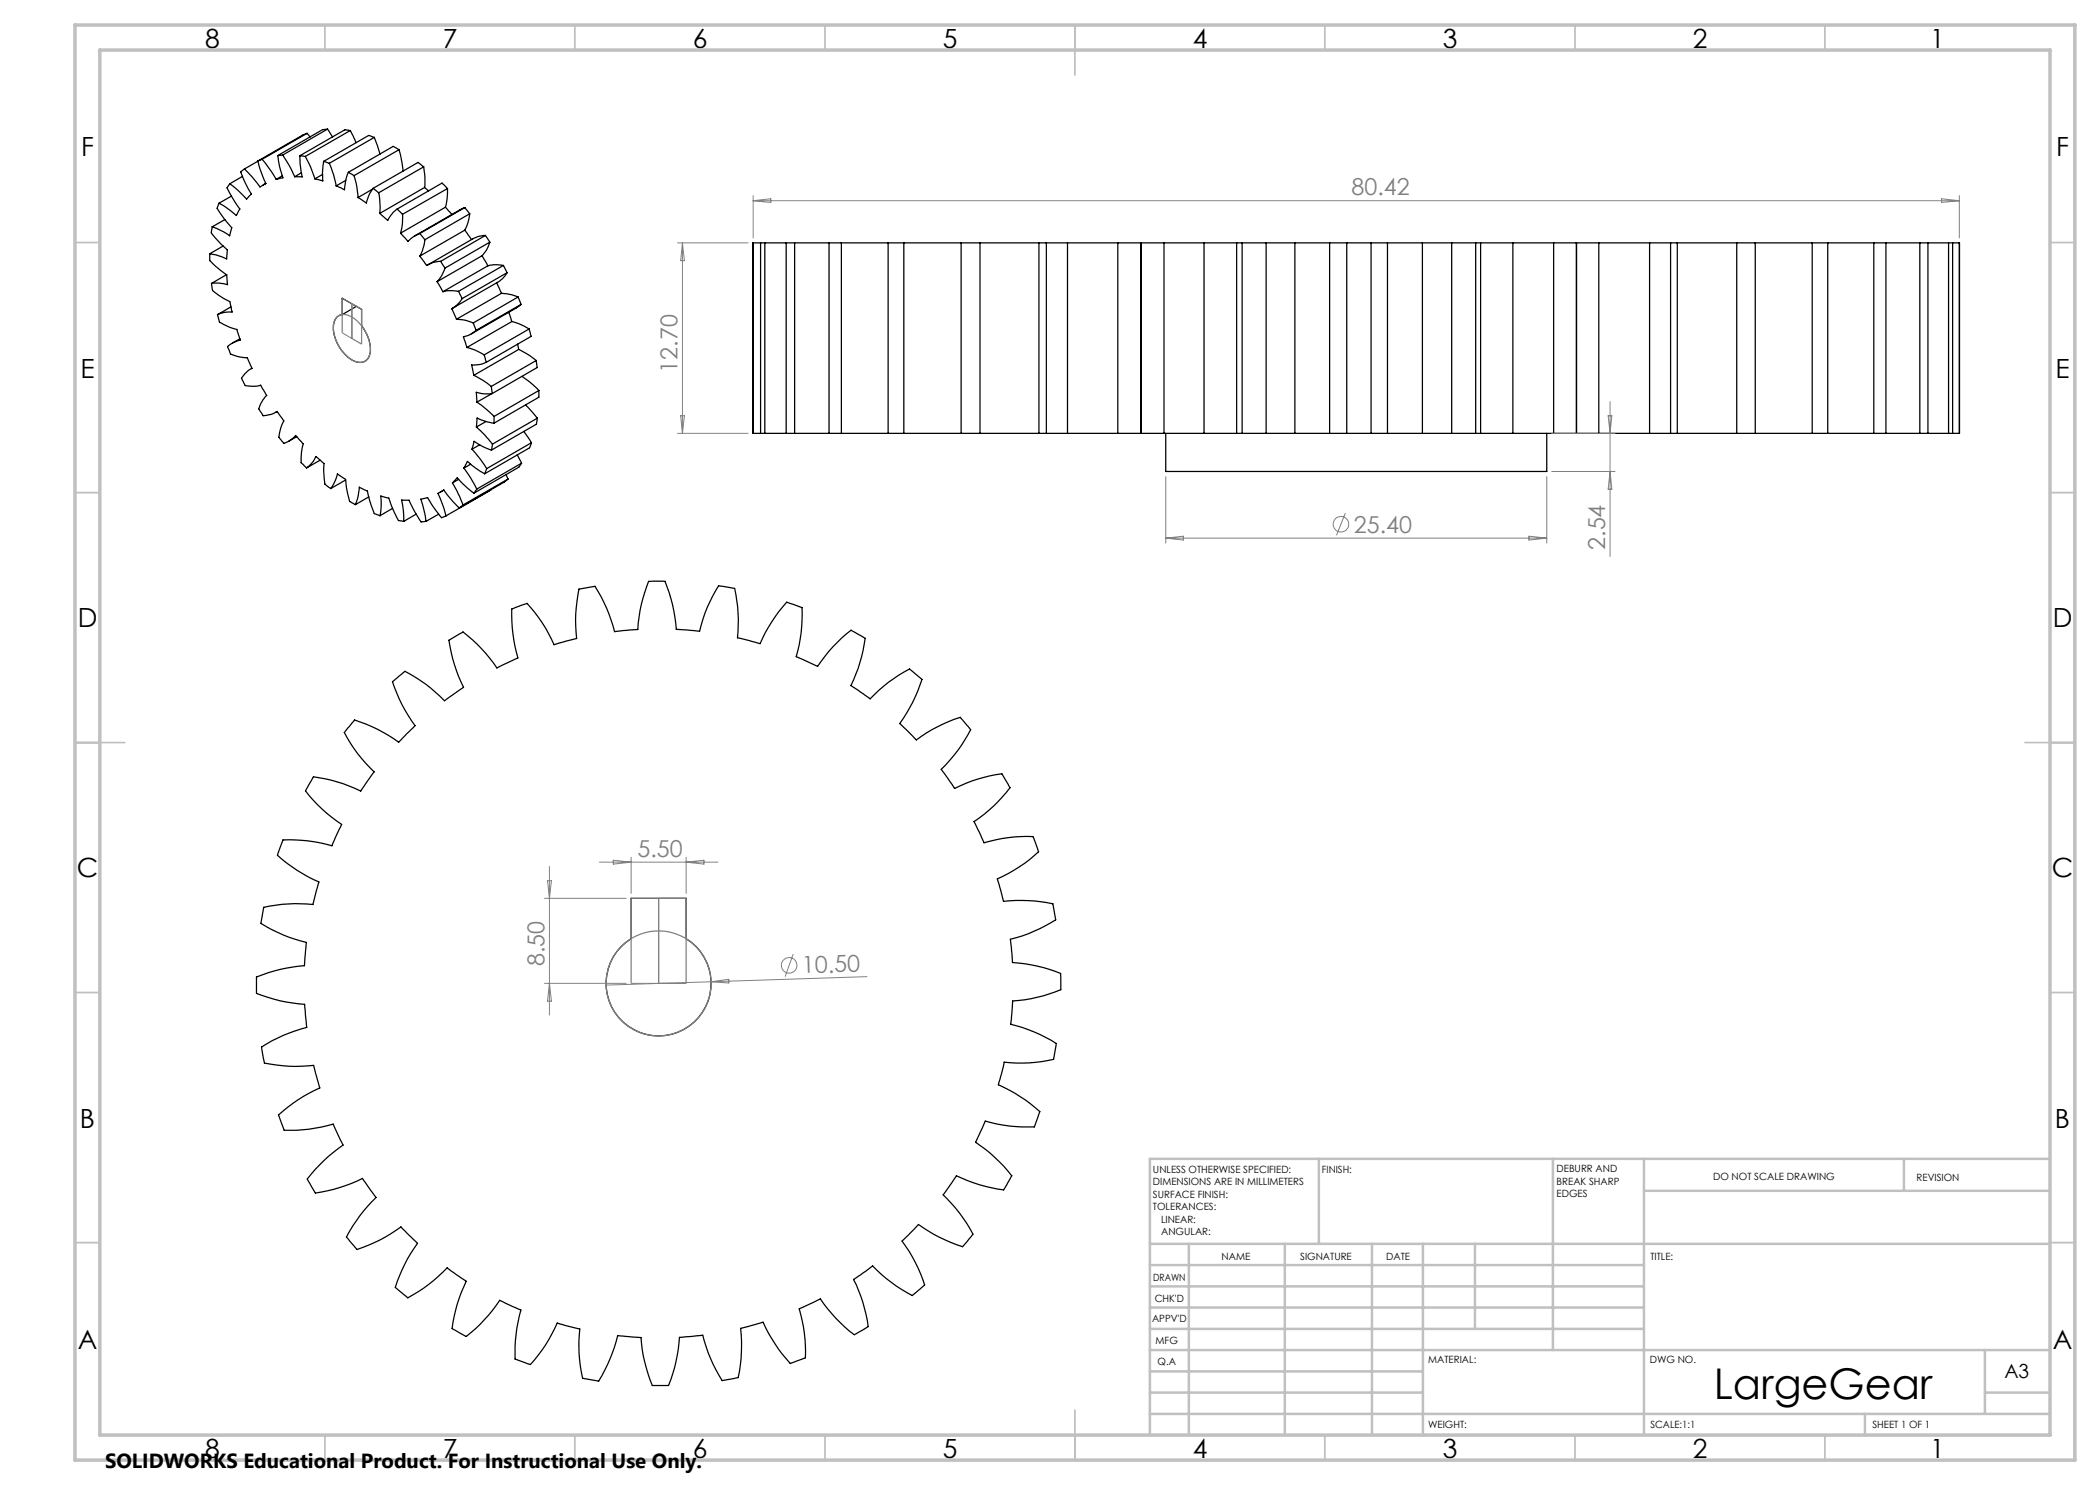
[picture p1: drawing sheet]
<svg xmlns="http://www.w3.org/2000/svg" width="420mm" height="297mm" viewBox="0 0 420 297" stroke-linecap="round" stroke-linejoin="round" font-family="sans-serif">
<g fill="none" stroke="#000" stroke-width=".25">
<path d="M46 36.8l-.6 .8 1.5 2.7 1.1 1.5-.7 1.3-2.2-1.7-1.3-.8M46.3 39.2l-2.5 1.4M48.5 35.3l-2.5 1.5M48.9 33.8l-.7 .5a15.3 15.3 0 0 0 2.1 4.5l-1 1-2-2-1.3-1M48.9 33.8l1.6 1.7 1.5 1.9 1.2-.7M52.4 31.9l-.8 .3 .4 1.7 1.2 2.8M52.4 31.9l1.9 2.4 .9 1.6M53.2 36.7l-.6 .3M55.6 31.1l.3 2.2 .7 2.3-1.4 .3M56.4 35.2l-1.2 .7M56.6 31l-1 .1M56.6 31l1.3 2.1 1 2.2"/>
<path d="M60 31.1v1.6l.4 2.7-1.5-.1M60 31.1l1.1 .2M60.3 34.6l-1.4 .7M61.1 31.3l1.1 2.2 .8 2.3M61.4 26.7l.6 .7M61.4 26.7l-.9 .3-11.6 6.8M61.4 26.7l-9 5.2M64.5 34.9l-1.5 .9M64.7 32.3l-.2 2.3 .1 1.6-1.6-.4M64.7 32.3l1.2 .4M65.5 25.8l1 1.6M65.5 25.8l-1 .1-8.9 5.2"/>
<path d="M65.5 25.8l-8.9 5.2M65.9 32.7a18.4 18.4 0 0 1 1.3 4.5M69.1 36.1l-1.9 1.1M69.7 34.5a9.8 9.8 0 0 0-.8 3.5l-1.7-.8M69.7 34.5l1.1 .6M70.1 26.1l1.1 2.4M70.1 26.1l-1.1-.1-9 5.1M70.1 26.1l-9 5.2M70.8 35.1l.6 2.3 .2 2.1M74.5 37.8l-2.9 1.7M74.6 37.7a7.3 7.3 0 0 0-1.3 2.9l-1.7-1.1M74.6 37.7l1.1 .9"/>
<path d="M74.9 27.5l1.1 3.3M74.9 27.5l-1.2-.4-9 5.2M74.9 27.5l-9 5.2M75.7 38.6l.3 2.6v1.5M79.8 29.9l.4 1.7 .4 2.6M79.8 29.9l-1.2-.6-8.9 5.2M79.8 29.9l-9 5.2M84.7 33.4a13.8 13.8 0 0 1 .2 4.1M84.7 33.4l-1.1-.9-9 5.2M84.7 33.4l-9 5.2M84.9 37.5l.8 .7M84.9 37.5l-8.9 5.2"/>
<path d="M89.5 37.7l-1.1-1.1-9 5.2M89.5 37.7a11.7 11.7 0 0 1-.4 3.7M89.5 37.7l-9 5.2M41.9 50.8v.3a1.73 1.73 0 0 0 .9 1.8l2.1 1.8a1.1 1.1 0 0 1 .5 1.2l.1 1a6.9 6.9 0 0 0-3.2-.2M42.3 56.7v.3a1.83 1.83 0 0 0 1.1 1.8l2.1 1.3a1.16 1.16 0 0 1 .7 1.2l.2 1.1a5.5 5.5 0 0 0-2.9 .5M42.4 45.4v.2a1.56 1.56 0 0 0 .6 1.9l2 2.1a.92 .92 0 0 1 .4 1.1l-.1 1.1-2.1-.8-1.3-.2M43.8 40.6l-.4 1.1 1.4 2 1.6 1.8-.5 1.7-1.3-.9-2.2-.9M44.6 49.2l-2.7 1.6M45 43.9l-2.6 1.5M45.3 54.9l-3 1.8M68.4 59.7l3.9 2.2v3.3a7 7 0 0 1 1.6 6 2.2 2.2 0 0 1-3.5 .8 7.8 7.8 0 0 1-3.6-7.6l.2-.3a1.78 1.78 0 0 1 1.4-1.2zM79.4 41.8a6.2 6.2 0 0 0-1.9 2.3l-1.5-1.4"/>
<path d="M79.4 41.8l1.1 1.1M80.1 46.6l1.5 1.7a5.7 5.7 0 0 1 2.4-1.6M80.5 42.9a10.6 10.6 0 0 1-.4 3.7M84 46.7l1 1.2M84 51.2l1.3 1.9a5.1 5.1 0 0 1 2.8-.8M85 47.9a9.6 9.6 0 0 1-1 3.3M87.4 56.3l1.2 2M88.1 52.3l.9 1.3M89 53.6a6.7 6.7 0 0 1-1.6 2.7M89.1 41.4l1.3 1.5M89.1 41.4l-9 5.2M91.7 58.3a6.9 6.9 0 0 0-3.1 0"/>
<path d="M91.7 58.3l.7 1.4M92.4 59.7a5.8 5.8 0 0 1-2.1 2.1l1 2M93 41.5l.9 1.3M93 41.5l-10 5.7M93 46l1.3 1.9M93 41.5l-9 5.2M93 46l-9 5.2M93.9 42.8a8.7 8.7 0 0 1-.9 3.2M93.9 42.8l-8.9 5.1M96.4 51.1l1.2 2.1M96.4 51.1l-9 5.2M97.1 47.1l.9 1.3"/>
<path d="M97.1 47.1a4.8 4.8 0 0 0-2.6 .7l-9 5.2M97.1 47.1l-9 5.2M97.6 53.2l-9 5.1M98 48.4a6.2 6.2 0 0 1-1.6 2.7M98 48.4l-9 5.2M99.3 56.6l1 2.1M100.3 58.7l2 .2 1.3 .5M100.3 58.7l-9 5.1M100.7 53.1l.7 1.4M100.7 53.1a6.9 6.9 0 0 0-3.1 .1M100.7 53.1l-9 5.2M101.4 54.5a4.8 4.8 0 0 1-1.9 2l-9 5.2"/>
<path d="M101.4 54.5l-9 5.2M103.6 59.4l.6 1.5M103.6 59.4l-8.9 5.2M150.6 48.6v38.1M152.1 48.6h.9M152.1 48.6h-1.5v38.1h1.5M152.1 48.6v38.1M153 48.6h4.2M153 48.6v38.1M157.2 48.6h1.7M157.2 48.6v38.1M158.9 48.6h6.9"/>
<path d="M158.9 48.6v38.1M165.8 48.6h2.5M165.8 48.6v38.1M168.3 48.6h9.3M168.3 48.6v38.1M177.6 48.6h3.2M177.6 48.6v38.1M180.8 48.6h11.4M180.8 48.6v38.1M192.2 48.6h3.8M192.2 48.6v38.1M196 48.6h11.8"/>
<path d="M196 48.6v38.1M207.8 48.6h1.5M207.8 48.6v38.1M209.3 48.6h4.2M209.3 48.6v38.1M213.5 48.6h10.1M213.5 48.6v38.1M223.6 48.6h4.5M223.6 48.6v38.1M228.1 48.6v38.1M228.1 48.6h.1M228.2 48.6h4.6"/>
<path d="M228.2 48.6v38.1M232.8 48.6h8M232.8 48.6v38.1M240.8 48.6h6.5M240.8 48.6v38.1M247.3 48.6h1.1M247.3 48.6v38.1M248.4 48.6h4.8M248.4 48.6v38.1M253.2 48.6h5.8M253.2 48.6v38.1M259 48.6h6.9"/>
<path d="M259 48.6v38.1M265.9 48.6h3.4M265.9 48.6v38.1M269.3 48.6h4.9M269.3 48.6v38.1M274.2 48.6h3.3M274.2 48.6v38.1M277.5 48.6h7M277.5 48.6v38.1M284.5 48.6h5.8M284.5 48.6v38.1M290.3 48.6h4.8"/>
<path d="M290.3 48.6v38.1M295.1 48.6h1M295.1 48.6v38.1M296.1 48.6h6.5M296.1 48.6v38.1M302.6 48.6h8.1M302.6 48.6v38.1M310.7 48.6h4.6M310.7 48.6v38.1M315.3 48.6v38.1M315.3 48.6h.1M315.3 48.6h4.5"/>
<path d="M319.8 48.6h10.1M319.8 48.6v38.1M329.9 48.6h4.2M329.9 48.6v38.1M334.1 48.6h1.4M334.1 48.6v38.1M335.5 48.6h11.8M335.5 48.6v38.1M347.3 48.6h3.7M347.3 48.6v38.1M351 48.6h11.4M351 48.6v38.1"/>
<path d="M362.4 48.6h3.1M362.4 48.6v38.1M365.5 48.6h9.3M365.5 48.6v38.1M374.8 48.6h2.4M374.8 48.6v38.1M377.2 48.6h6.8M377.2 48.6v38.1M384 48.6h1.6M384 48.6v38.1M385.6 48.6h4.1M385.6 48.6v38.1"/>
<path d="M389.7 48.6h.8M389.7 48.6v38.1M390.5 48.6h1.4M390.5 48.6v38.1M391.9 48.6v38.1M43.5 62.9l.2 .9a1.18 1.18 0 0 0 1.1 1.1l2.6 1 .6 2.1a6 6 0 0 0-2.5 1.3l.4 .9a1.04 1.04 0 0 0 1.1 .9l.8 .3 1.6 .1 1 2.2M46.2 61.4l-2.7 1.5M48 67.8l-1.5 .8M50.4 73.7a6 6 0 0 0-2.1 2l.3 .5a1.33 1.33 0 0 0 1.7 1.1l1.8-.3 1.2 2.1a6.9 6.9 0 0 0-1.5 2.7l.5 .8a.72 .72 0 0 0 1.1 .4l1.1-.2 .9-.5M50.4 73.7h-.1M71.3 61.3l-2.9 1.6M91.3 63.8a8.3 8.3 0 0 1 3.4 .8"/>
<path d="M93.4 69.5a11 11 0 0 1 3.4 1.5M94.7 64.6l.5 1.5M94.8 75.1l1.7 .9 1.7 1.3M95.2 66.1a5.5 5.5 0 0 1-2.5 1.3l.7 2.1M96.8 71l.5 1.5M97.3 72.5a5.6 5.6 0 0 1-3 .5l.5 2.1M98.2 77.3l.3 1.4M98.4 78.7l-3 1.7M98.5 78.7a6.9 6.9 0 0 1-3.3-.2l.2 1.9M101.7 62.4l.7 1.9M102.4 64.3l1.7 .6 1.7 .9M102.4 64.3l-9 5.2"/>
<path d="M103.5 68.8l.3 1.1M103.8 69.9l2.1 1.2 1.3 1M103.8 69.9l-9 5.2M104.2 60.9l-.9 .7-9 5.2M104.2 60.9l-9 5.2M104.4 75.3l2.1 1.6 1.3 1.2M105.8 65.8l.4 1.5-8.9 5.2M105.8 65.8l-9 5.2M107.2 72.1l.2 1.4-8.9 5.2M107.2 72.1l-9 5.2M107.8 78.1v1.3l-9 5.2M107.8 78.1l-9 5.2"/>
<path d="M55.4 82.3l1.4 1.9a8.7 8.7 0 0 0-1 3.3l1 1.2a5.2 5.2 0 0 0 2.3-1.6l1.5 1.7a11.8 11.8 0 0 0-.4 3.7l1.1 1.1M55.4 82.3l-.2 .1M59.3 87.3l-1.6 .9M61.3 93.6a5.7 5.7 0 0 0 1.9-2.3l1.6 1.4v3a1.83 1.83 0 0 0 1.2 1.9l.1 .1M64 92l-2.7 1.6M66.1 97.7l1-1.7 .4-1.2 1 .7a1.11 1.11 0 0 1 .7 1.4l.7 3.4 1.2 .6M69.1 96l-3 1.7M73.8 99.4l-2.7 1.5M88.8 98l-.7 .4M90.5 96.6l.9-1 2.1 2 1.3 1M90.5 96.6l1.4 2.7 .7 1.7M91.7 95.9l-1.2 .7"/>
<path d="M92.8 93.6l.7-1.3 1.7 1.4 1.7 1.1M92.8 93.6l1.4 2 1.2 2.2M94.1 92.8l-1.3 .8M94.4 89.8l.4-1.5a12 12 0 0 0 3.5 1.7M94.4 89.8l1.6 1.9 1.3 2M95.3 85.4l1.6 1.6 1.6 1.8M95.4 97.8l-.6 .8M95.4 80.4l2.1 1.7 1.3 1.2M95.9 89l-1.5 .8M97.2 84.3l-1.9 1.1M97.3 93.7l-.4 1.1M98.2 98l-9 5.2"/>
<path d="M98.5 88.8l-.2 1.2M98.8 83.3v1.3M98.8 84.6l-1.2-.2-2.2-.8-.1 1.8M101.2 94.9l.4 .9M101.6 95.8l-.7 .6-9 5.2M101.6 95.8l-9 5.2M103.4 91l.9 1.6M104.3 92.6l-.5 .8-9 5.2M104.3 92.6l-8.9 5.2M104.8 86.3l1.5 2.2M105.1 81l2.4 2.6M106.3 88.5l-.4 1.1-9 5.2"/>
<path d="M106.3 88.5l-9 5.2M107.5 83.6l-.2 1.2-9 5.2M107.5 83.6l-9 5.2M152.1 86.7h.9M153 86.7h4.2M157.2 86.7h1.7M158.9 86.7h6.9M165.8 86.7h2.5M168.3 86.7h9.3M177.6 86.7h3.2M180.8 86.7h11.4M192.2 86.7h3.8"/>
<path d="M196 86.7h11.8M207.8 86.7h1.5M209.3 86.7h4.2M213.5 86.7h10.1M223.6 86.7h4.5M228.1 86.7h.1M228.2 86.7h4.6M232.8 86.7h8M233.2 86.7v7.6h76.2v-7.6M240.8 86.7h6.5M247.3 86.7h1.1M248.4 86.7h4.8"/>
<path d="M253.2 86.7h5.8M259 86.7h6.9M265.9 86.7h3.4M269.3 86.7h4.9M274.2 86.7h3.3M277.5 86.7h7M284.5 86.7h5.8M290.3 86.7h4.8M295.1 86.7h1M296.1 86.7h6.5M302.6 86.7h8.1M310.7 86.7h4.6"/>
<path d="M315.3 86.7h.1M315.3 86.7h4.5M319.8 86.7h10.1M329.9 86.7h4.2M334.1 86.7h1.4M335.5 86.7h11.8M347.3 86.7h3.7M351 86.7h11.4M362.4 86.7h3.1M365.5 86.7h9.3M374.8 86.7h2.4M377.2 86.7h6.8"/>
<path d="M384 86.7h1.6M385.6 86.7h4.1M389.7 86.7h.8M390.5 86.7h1.4M71.1 100.9a9.8 9.8 0 0 0 .8-3.5l1.6 .8 .9 3.4a1.56 1.56 0 0 0 1.4 1.5h.2M76 103.1a12 12 0 0 0 .2-3.9l1.6 .4 .2 .6a15.6 15.6 0 0 0 1.8 3.9l1 .2M78.5 101.7l-2.5 1.4M80.8 104.3l-.1-2.1-.4-2.2h1.5l1.1 2.3 1.3 2.1 1-.1M83.2 102.8l-2.4 1.5M87.7 102.8l-2.5 1.5M89.2 103.2l-.9 .3-1.8-2.4-1-1.6-1.3 .3 .7 2.9 .3 1.6M91.9 101.6l-1.3-1.2-1.8-2.4-1.2 .7 1.1 2.8 .5 1.7"/>
<path d="M92.6 101l-.7 .6M78.5 136.3l2.5-2a29.4 29.4 0 0 1 7.9 5.9l3.8-2.7a31.3 31.3 0 0 1-2.9-9.4l2.8-1.7a30.8 30.8 0 0 1 6.8 7.2l4.2-2a32.6 32.6 0 0 1-1.3-9.8l3.1-1.1a29.5 29.5 0 0 1 5.4 8.2l4.5-1.2a30.4 30.4 0 0 1 .5-9.9l3.2-.5a30.5 30.5 0 0 1 3.9 9l4.7-.4a29.5 29.5 0 0 1 2.1-9.6h3.3a30.4 30.4 0 0 1 2.3 9.6l4.6 .4a28.8 28.8 0 0 1 3.8-9.1l3.2 .5a31.6 31.6 0 0 1 .6 9.9l4.5 1.1a31.6 31.6 0 0 1 5.3-8.3l3.1 1.1a29.9 29.9 0 0 1-1.2 9.8l4.3 2a29.7 29.7 0 0 1 6.7-7.3l2.8 1.7a31.8 31.8 0 0 1-2.8 9.4l3.8 2.7a28.7 28.7 0 0 1 7.9-6l2.5 2.1a31.1 31.1 0 0 1-4.4 8.8l3.3 3.3a30.5 30.5 0 0 1 8.8-4.5l2 2.4a30.3 30.3 0 0 1-5.9 8l2.7 3.8a29.4 29.4 0 0 1 9.5-2.9l1.6 2.7a29 29 0 0 1-7.2 6.8l2 4.3a29.8 29.8 0 0 1 9.8-1.3l1.1 3.1a30.6 30.6 0 0 1-8.2 5.4l1.2 4.5a31.6 31.6 0 0 1 9.9 .5l.5 3.2a31.6 31.6 0 0 1-9 3.9l.4 4.6a30.8 30.8 0 0 1 9.6 2.2l.1 3.2a30.9 30.9 0 0 1-9.7 2.3l-.4 4.7a30 30 0 0 1 9.1 3.8l-.5 3.2a29 29 0 0 1-9.9 .5l-1.1 4.6a32.9 32.9 0 0 1 8.3 5.3l-1.1 3.1a30.2 30.2 0 0 1-9.8-1.2l-2 4.3a31.6 31.6 0 0 1 7.3 6.7l-1.7 2.8a30.5 30.5 0 0 1-9.4-2.8l-2.7 3.8a30.2 30.2 0 0 1 6 7.8l-2.1 2.5a31.1 31.1 0 0 1-8.8-4.4l-3.3 3.3a30.5 30.5 0 0 1 4.5 8.8l-2.4 2.1a31.5 31.5 0 0 1-8-5.9l-3.8 2.7a28.9 28.9 0 0 1 2.9 9.4l-2.7 1.6a29.7 29.7 0 0 1-6.8-7.1l-4.3 2a30.2 30.2 0 0 1 1.3 9.8l-3.1 1.1a32.2 32.2 0 0 1-5.4-8.3l-4.5 1.3a31.4 31.4 0 0 1-.5 9.8l-3.2 .6a31.6 31.6 0 0 1-3.9-9.1l-4.6 .5a30.8 30.8 0 0 1-2.2 9.6h-3.2a31 31 0 0 1-2.3-9.6l-4.7-.4a32.2 32.2 0 0 1-3.8 9.1l-3.2-.5a28.9 28.9 0 0 1-.5-9.9l-4.6-1.2a29.2 29.2 0 0 1-5.3 8.3l-3.1-1.1a33 33 0 0 1 1.2-9.8l-4.3-1.9a31.6 31.6 0 0 1-6.7 7.2l-2.8-1.6a29.7 29.7 0 0 1 2.8-9.4l-3.8-2.7a31.4 31.4 0 0 1-7.8 6l-2.5-2.1a31.1 31.1 0 0 1 4.4-8.8l-3.3-3.3a30.5 30.5 0 0 1-8.8 4.5l-2.1-2.5a30.5 30.5 0 0 1 5.9-7.9l-2.7-3.8a31.3 31.3 0 0 1-9.4 2.9l-1.6-2.8a31.6 31.6 0 0 1 7.1-6.8l-2-4.2a30.2 30.2 0 0 1-9.8 1.3l-1.1-3.1a30.9 30.9 0 0 1 8.3-5.4l-1.3-4.5a30.1 30.1 0 0 1-9.8-.5l-.6-3.2a29.7 29.7 0 0 1 9-3.9l-.4-4.6a30.8 30.8 0 0 1-9.6-2.2v-3.3a31 31 0 0 1 9.6-2.3l.4-4.6a29.7 29.7 0 0 1-9.1-3.8l.5-3.2a31.5 31.5 0 0 1 9.9-.6l1.2-4.5a30.1 30.1 0 0 1-8.3-5.3l1.1-3.1a30.2 30.2 0 0 1 9.8 1.2l1.9-4.3a29.7 29.7 0 0 1-7.2-6.7l1.6-2.8a31 31 0 0 1 9.4 2.8l2.7-3.8a28.7 28.7 0 0 1-5.9-7.9l2-2.5a29.9 29.9 0 0 1 8.8 4.4l3.3-3.3a30.5 30.5 0 0 1-4.5-8.8zM126.2 179.7h11v8a10.5 10.5 0 0 1 2.5 15.8 10.5 10.5 0 0 1-16 0 10.5 10.5 0 0 1 2.5-15.8z"/>
</g>
<g fill="none" stroke="#808080" stroke-width=".2">
<path d="M150.6 39.1v8.5M388.3 39.8l3.6 .3-3.6 .4zM391.9 39.1v8.5M68.4 59.7l2 1v7l-2-1.1M135.5 48.6h14.1M136.5 48.6v38.1M136.5 48.6l.4 3.5h-.8zM150.6 40.1h241.3M150.6 40.1l3.6-.3v.7zM135.5 86.7h14.1M136.1 83.1h.8l-.4 3.6zM233.2 95.3v13.3"/>
<path d="M309.4 95.3v13.3M310.3 94.3h12.7M310.3 86.7h12.7M321.6 83.1h.8l-.4 3.6zM322 80.3v31M322 94.3l.4 3.6h-.8zM233.2 107.6h76.2M233.2 107.6l3.5-.4v.8zM269.1 102.6l-1.8 4.5M305.8 107.2l3.6 .4-3.6 .4zM108.9 179.7h16.3M109.5 176.1h.8l-.4 3.6z"/>
<path d="M109.9 173.3v29.7M119.9 172.4h23.7M122.7 172l3.5 .4-3.5 .4zM126.2 179.7h5.5v17h-5.5M126.2 171.4v7.3M137.2 171.4v7.3M137.2 172.4l3.6-.4v.8zM108.9 196.7h16.3M109.9 196.7l.4 3.5h-.8zM142.2 196.4l-21 .6M142.2 196.4l3.6-.5v.7zM158.6 190.8l-1.6 4.5"/>
<path d="M173.4 195.3l-31.2 1.1"/>
<circle cx="268.2" cy="104.9" r="1.56"/>
<circle cx="157.8" cy="193.1" r="1.55"/>
</g>
<g fill="none" stroke="#808080" stroke-width=".25">
<path d="M68.4 59.7v6.9M67.3 63.5a2.42 2.42 0 0 1 3.2 0 8 8 0 0 1 3.5 7.2 2.15 2.15 0 0 1-3.4 1.4 7.7 7.7 0 0 1-3.8-7.7zM70.4 60.7l1.9 1.2v6.9l-1.9-1.1zM126.2 179.7v17M131.7 179.7h5.5v17h-5.5z"/>
<circle cx="131.7" cy="196.7" r="10.5"/>
</g>
<g fill="none" stroke="#c0c0c0" stroke-width=".35">
<path d="M65 5v5M115 5v5M165 5v5M215 5v10M265 5v5M315 5v5M365 5v5M15 48.5h5M410 48.5h5M15 98.5h5M410 98.5h5M15 148.5h10"/>
<path d="M405 148.5h10M15 198.5h5M410 198.5h5M15 248.5h5M410 248.5h5M65 287v5M115 287v5M165 287v5M215 282v10M265 287v5M315 287v5M365 287v5"/>
</g>
<g fill="none" stroke="#c0c0c0" stroke-width=".5">
<path d="M263.8 231.8v17M310.6 231.8v38.2M328.8 231.8v55.2M328.8 238.2h81.2M380.8 231.8v6.4M410 231.8h-180v55.2M230 248.8h180M230 257.3h98.8M230 253h98.8M237.8 248.8v38.2M257 248.8v38.2M274.4 248.8v38.2"/>
<path d="M284.6 248.8v38.2M295 248.8v17M230 265.8h98.8M230 261.5h98.8M230 278.5h54.6M230 274.3h54.6M230 270h180M397 278.5h13M397 270v12.8M230 282.8h180M373 282.8v4.2"/>
</g>
<path d="M15 5h400v287h-400zM20 10h390v277h-390z" fill="none" stroke="#c0c0c0" stroke-width=".7"/>
<text font-size="8.5" x="342.7" y="279.7">LargeGear</text>
<g font-size="5.3">
<text x="41" y="9.5">8</text>
<text x="88.5" y="9.5">7</text>
<text x="138.5" y="9.5">6</text>
<text x="188.5" y="9.5">5</text>
<text x="238.5" y="9.5">4</text>
<text x="288.5" y="9.5">3</text>
<text x="338.5" y="9.5">2</text>
<text x="386" y="9.5">1</text>
<text x="16.2" y="31.3">F</text>
<text x="411.2" y="31.3">F</text>
<text x="16.1" y="75.5">E</text>
<text x="411.1" y="75.5">E</text>
<text x="15.5" y="125.5">D</text>
<text x="410.5" y="125.5">D</text>
<text x="15.4" y="175.5">C</text>
<text x="410.4" y="175.5">C</text>
<text x="16" y="225.5">B</text>
<text x="411" y="225.5">B</text>
<text x="15.5" y="269.8">A</text>
<text x="410.5" y="269.8">A</text>
<text x="41" y="291.5">8</text>
<text x="88.5" y="291.5">7</text>
<text x="138.5" y="291.5">6</text>
<text x="188.5" y="291.5">5</text>
<text x="238.5" y="291.5">4</text>
<text x="288.5" y="291.5">3</text>
<text x="338.5" y="291.5">2</text>
<text x="386" y="291.5">1</text>
</g>
<g font-size="4.7" fill="#808080">
<text x="270.3" y="39.1">80.42</text>
<text x="135.5" y="74.5" transform="rotate(-90 135.5 74.5)">12.70</text>
<text x="270.8" y="106.5">25.40</text>
<text x="321" y="110" transform="rotate(-90 321 110)">2.54</text>
<text x="127.5" y="171.4">5.50</text>
<text x="108.9" y="193.2" transform="rotate(-90 108.9 193.2)">8.50</text>
<text x="160.5" y="194.7" transform="rotate(-2 160.5 194.7)">10.50</text>
</g>
<text font-size="4.1" x="21" y="293.7">SOLIDWORKS Educational Product. For Instructional Use Only.</text>
<text font-size="3.9" x="400.9" y="275.5">A3</text>
<g font-size="2">
<text x="230.6" y="234.6">UNLESS OTHERWISE SPECIFIED:</text>
<text x="230.6" y="237.1">DIMENSIONS ARE IN MILLIMETERS</text>
<text x="230.6" y="239.6">SURFACE FINISH:</text>
<text x="264.4" y="234.6">FINISH:</text>
<text x="311.3" y="234.5">DEBURR AND</text>
<text x="311.3" y="237">BREAK SHARP</text>
<text x="311.3" y="239.5">EDGES</text>
<text x="342.6" y="236">DO NOT SCALE DRAWING</text>
<text x="383.3" y="236.2">REVISION</text>
<text x="230.6" y="242.1">TOLERANCES:</text>
<text x="232.2" y="244.6">LINEAR:</text>
<text x="232.2" y="247.1">ANGULAR:</text>
<text x="244.3" y="252">NAME</text>
<text x="260" y="251.9">SIGNATURE</text>
<text x="277.2" y="251.9">DATE</text>
<text x="330.1" y="251.9">TITLE:</text>
<text x="230.6" y="256.1">DRAWN</text>
<text x="230.9" y="260.3">CHK'D</text>
<text x="230.4" y="264.4">APPV'D</text>
<text x="231.1" y="268.8">MFG</text>
<text x="231.5" y="273">Q.A</text>
<text x="285.6" y="272.5">MATERIAL:</text>
<text x="330" y="272.5">DWG NO.</text>
<text x="285.6" y="285.5">WEIGHT:</text>
<text x="330.1" y="285.6">SCALE:1:1</text>
<text x="374.5" y="285.6">SHEET 1 OF 1</text>
</g>
</svg>
